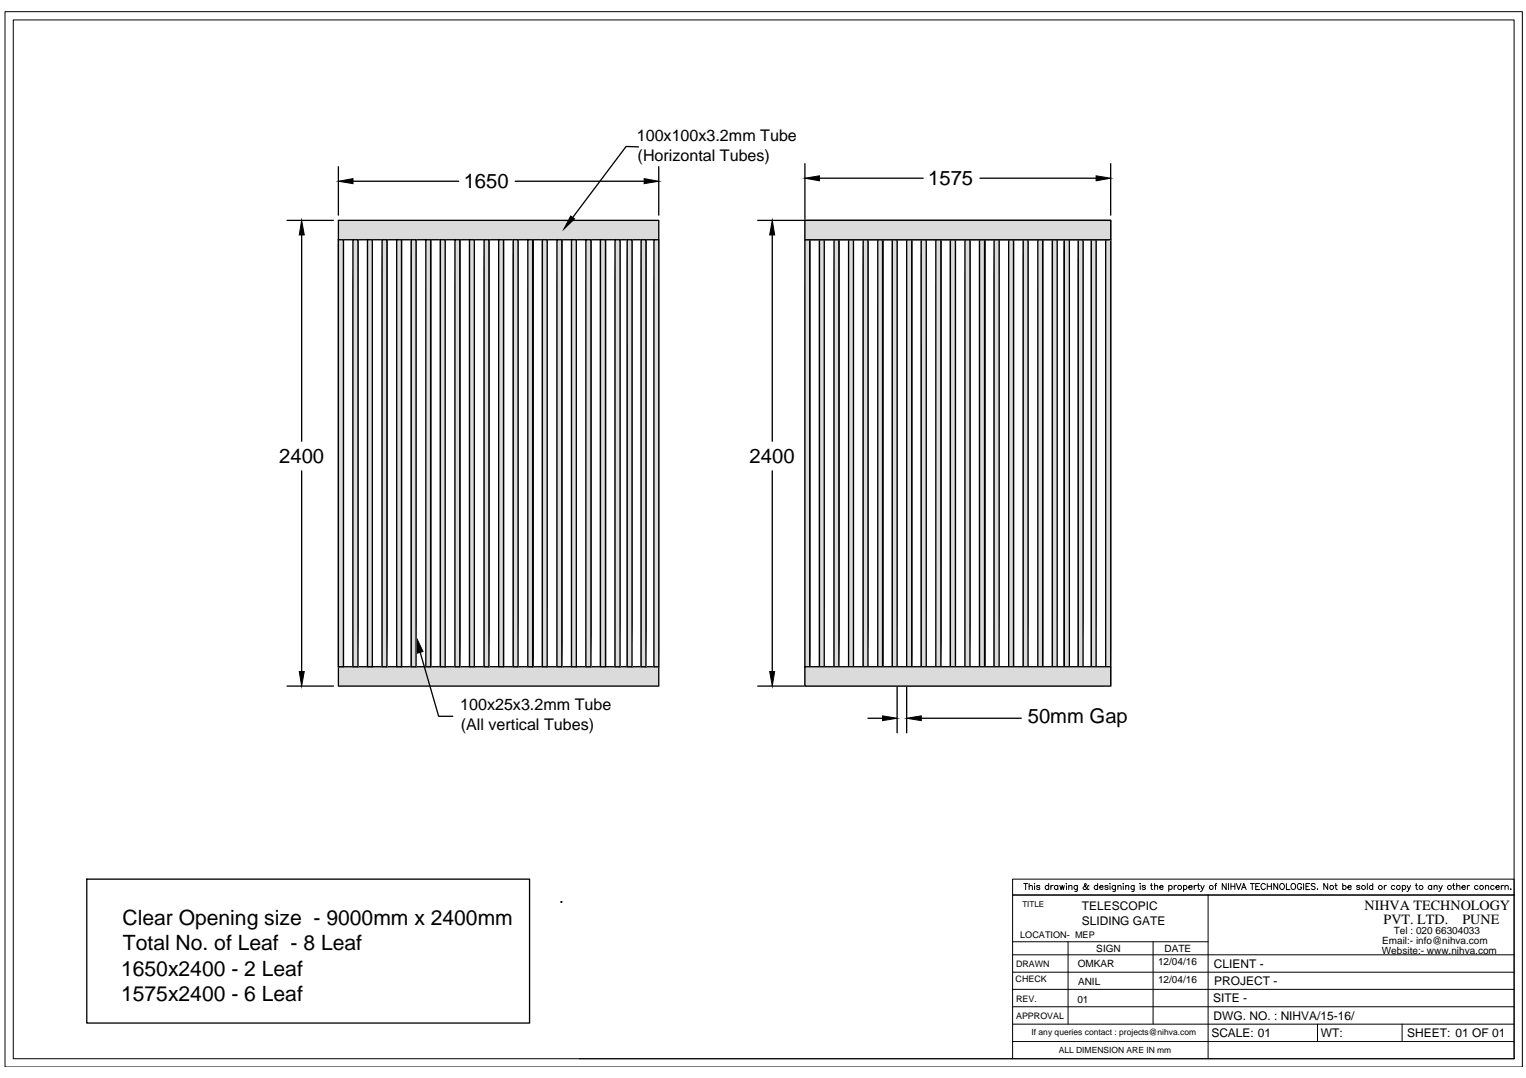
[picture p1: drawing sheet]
<svg xmlns="http://www.w3.org/2000/svg" width="297mm" height="210mm" viewBox="0 0 297 210" stroke-linecap="round" stroke-linejoin="round" font-family="sans-serif">
<!-- layer: 0 -->
<g fill="none" stroke="#000" stroke-width=".19">
<path d="M1 2.3h295.3v205.5h-295.3zM2.6 3.9h292.1v202.2h-292.1zM197.1 171.2h97.6v3.1h-97.6zM199.3 172h.7M199.6 172v1.2M200.3 172.6l.3-.2 .3 .1 .1 .7M200.3 172v1.2M201.3 172.1h.1M201.4 172.5v.7M202.4 172.6l-.2-.2-.4 .1v.2l.4 .1 .2 .2-.2 .2-.4-.2M204.1 172.6a.38 .38 0 0 0-.5-.1 .38 .38 0 0 0 0 .6 .38 .38 0 0 0 .5-.1M204.1 172v1.2"/>
<path d="M204.6 172.4v.8M205 172.4l-.3 .1-.1 .2M205.9 172.6a.38 .38 0 0 0-.5-.1 .38 .38 0 0 0 0 .6 .38 .38 0 0 0 .5-.1M205.9 172.4v.8M206.3 172.4l.2 .8 .3-.8 .2 .8 .2-.8M207.5 172.1h.1zM207.6 172.5v.7M208 172.6l.3-.2 .3 .1 .1 .7M208 172.4v.8M209.7 172.4v1.1l-.5 .1M209.7 172.6a.38 .38 0 0 0-.5-.1 .38 .38 0 0 0 0 .6 .38 .38 0 0 0 .5-.1M212 172.5h-.2a.63 .63 0 0 1-.9 .6v-.4l.6-.4-.2-.3-.2 .2 .1 .3 .3 .5 .3 .2 .2-.1"/>
<path d="M213.7 172.6a.38 .38 0 0 0-.6-.1 .38 .38 0 0 0 0 .6 .38 .38 0 0 0 .6-.1M213.7 172v1.2M214 172.7h.7a.34 .34 0 0 0-.3-.3 .34 .34 0 0 0-.4 .3l.3 .5 .4-.2M215.7 172.6l-.2-.2-.4 .1v.2l.4 .1 .2 .2-.2 .2-.4-.2M216 172.1h.1M216.1 172.5v.7M217.1 172.4v1.1l-.5 .1M217.1 172.6a.38 .38 0 0 0-.5-.1 .38 .38 0 0 0 0 .6 .38 .38 0 0 0 .5-.1M217.6 172.6l.3-.2 .2 .1 .1 .7M217.6 172.4v.8M218.6 172.1h.1M218.7 172.5v.7"/>
<path d="M219.1 172.6l.3-.2 .3 .1v.7M219.1 172.4v.8M220.8 172.4l-.1 1.1-.4 .1M220.8 172.6a.36 .36 0 0 0-.6-.1 .36 .36 0 0 0 0 .6 .36 .36 0 0 0 .6-.1M221.9 172.1h.1zM222 172.5v.7M223 172.6l-.3-.2-.3 .1v.2l.4 .1 .2 .2-.3 .2-.4-.2M223.9 172.4h.4M224.1 172v1l.1 .1 .2 .1M224.7 172.6l.3-.2 .3 .1v.7M224.7 172v1.2M225.7 172.7h.7a.34 .34 0 0 0-.3-.3 .34 .34 0 0 0-.4 .3l.3 .5 .4-.2"/>
<path d="M227.5 172.6a.38 .38 0 0 1 .6-.1 .38 .38 0 0 1 0 .6 .38 .38 0 0 1-.6-.1M227.5 172.4v1.2M228.6 172.4v.8M229 172.4l-.3 .1-.1 .2M230.4 172.6a.38 .38 0 0 1 .5-.1 .38 .38 0 0 1 0 .6 .38 .38 0 0 1-.5-.1M230.4 172.4v1.2M231.4 172.7h.7a.39 .39 0 0 0-.5-.3 .39 .39 0 0 0-.3 .4 .39 .39 0 0 0 .3 .4l.5-.2M232.5 172.4v.8M232.9 172.4l-.3 .1-.1 .2M233.1 172.4h.4M233.3 172v1l.2 .2M233.7 172.4l.4 .8 .3-.8"/>
<path d="M234.1 173.2l-.4 .4M235.2 174.3v31.8M236.4 172.4h.4M236.9 172l-.3 .1v.1v1M238.7 172v1.2l-.8-1.2v1.2M239.1 172v1.2M239.6 172v1.2M239.6 172.6h.8M240.4 172v1.2M240.7 172l.4 1.2 .5-1.2M241.7 173.2l.4-1.2 .5 1.2M241.9 172.8h.5"/>
<path d="M243.4 172h.8M243.8 172v1.2M244.4 172.6h.5M245.2 172h-.8v1.2h.8M246.3 172.3a.44 .44 0 0 0-.5-.3 .44 .44 0 0 0-.4 .5v.2a.43 .43 0 0 0 .4 .5 .43 .43 0 0 0 .5-.3M246.7 172.6h.8M246.7 172v1.2M247.5 172v1.2M248.7 172v1.2l-.8-1.2v1.2M249.2 172.2l.1-.1a.55 .55 0 0 1 .7 .5 .55 .55 0 0 1-.7 .5l-.2-.4zM250.4 172v1.2h.7M251.5 172.1l.1-.1a.56 .56 0 0 1 .6 .7 .56 .56 0 0 1-.7 .4l-.2-.4v-.4z"/>
<path d="M253.4 172.3a.44 .44 0 0 0-.5-.3 .44 .44 0 0 0-.4 .5v.2a.43 .43 0 0 0 .4 .5 .43 .43 0 0 0 .5-.5h-.3M253.7 172v1.2M254.2 172.6h.5M254.9 172h-.7v1.2h.7M256 172.2l-.3-.2-.5 .2 .1 .2 .5 .2 .2 .3v.1l-.3 .2-.5-.2M256.5 173.1h.1M258.4 172v1.2l-.7-1.2v1.2M259.8 172.4h.5M260 172v1l.3 .2M261.4 172.6a.38 .38 0 0 1 .5-.1 .38 .38 0 0 1 0 .6 .38 .38 0 0 1-.5-.1M261.4 172v1.2M262.3 172.7h.7a.34 .34 0 0 0-.3-.3 .34 .34 0 0 0-.4 .3l.3 .5 .4-.2"/>
<path d="M264.7 172.6l-.2-.2-.4 .1v.2l.4 .1 .2 .2-.2 .2-.4-.2M266.1 172v1.2M267.2 172.6a.38 .38 0 0 0-.6-.1 .38 .38 0 0 0 0 .6 .38 .38 0 0 0 .6-.1M267.2 172v1.2M269.5 172.4v.8M269.9 172.4l-.3 .1-.1 .2M271.5 172.6a.38 .38 0 0 0-.6-.1 .38 .38 0 0 0 0 .6 .38 .38 0 0 0 .6-.1M273 172.6a.38 .38 0 0 1 .5-.1 .38 .38 0 0 1 0 .6 .38 .38 0 0 1-.5-.1M273 172.4v1.2M273.9 172.4l.3 .8 .4-.8M274.2 173.2l-.3 .4M275.5 172.4h.4"/>
<path d="M275.7 172v1l.3 .2M278.7 172.6a.38 .38 0 0 0-.6-.1 .38 .38 0 0 0 0 .6 .38 .38 0 0 0 .6-.1M278.7 172.4v.8M279.1 172.6l.3-.2 .3 .1v.7M279.1 172.4v.8M280.1 172.4l.3 .8 .4-.8M280.4 173.2l-.4 .4M282.7 172.4h.5M282.9 172v1l.3 .2M283.5 172.6l.3-.2 .3 .1 .1 .7M283.5 172v1.2M284.6 172.7h.6a.39 .39 0 0 0-.4-.3 .39 .39 0 0 0-.3 .4 .39 .39 0 0 0 .4 .4l.3-.2"/>
<path d="M285.6 172.4v.8M286.1 172.4l-.3 .1-.2 .2M287.7 172.6a.38 .38 0 0 0-.6-.1 .38 .38 0 0 0 0 .6 .38 .38 0 0 0 .6-.1M289.1 172.6l.3-.2 .3 .1 .1 .7M289.1 172.4v.8M290.8 172.6a.38 .38 0 0 0-.5-.1 .38 .38 0 0 0 0 .6 .38 .38 0 0 0 .5-.1M291.2 172.7h.6a.39 .39 0 0 0-.4-.3 .39 .39 0 0 0-.3 .4 .39 .39 0 0 0 .3 .4l.4-.2M292.2 172.4v.8M292.7 172.4l-.3 .1-.2 .2M292.9 172.6l.3-.2 .3 .1 .1 .7M292.9 172.4v.8M294 173.1h.1z"/>
<path d="M294.7 174.3v31.8M294.7 174.3h-97.6v31.8M197.1 196h97.6M197.1 192.6h97.6M197.1 189.3h97.6M197.1 185.9h97.6M197.1 183.4h38.1M197.1 199.4h97.6M207.9 183.4v16M224.5 183.4v16M256.5 199.4v3.4M272.9 199.4v3.4"/>
<path d="M112.7 206.1h182M197.1 202.8h97.6"/>
<circle cx="229.6" cy="172.8" r=".39"/>
<circle cx="235.8" cy="172.8" r=".4"/>
<circle cx="259.2" cy="172.8" r=".39"/>
<circle cx="265.4" cy="172.8" r=".4"/>
<circle cx="268.7" cy="172.8" r=".39"/>
<circle cx="272.2" cy="172.8" r=".39"/>
<circle cx="276.6" cy="172.8" r=".39"/>
<circle cx="282.1" cy="172.8" r=".4"/>
<circle cx="288.4" cy="172.8" r=".39"/>
</g>
<g fill="#dbdbdb" stroke="#dbdbdb" stroke-width=".19">
<path d="M65.9 42.9v3.8h62.3zM65.9 42.9h62.3v3.8z"/>
<path d="M65.9 129.8v3.8h62.3zM65.9 129.8h62.3v3.8z"/>
<path d="M65.9 46.7v83.1h.9zM65.9 46.7h.9v83.1z"/>
<path d="M68.7 46.7v83.1h1zM68.7 46.7h1v83.1z"/>
<path d="M71.5 46.7v83.1h1zM71.5 46.7h1v83.1z"/>
<path d="M74.4 46.7v83.1h.9zM74.4 46.7h.9v83.1z"/>
<path d="M77.2 46.7v83.1h.9zM77.2 46.7h.9v83.1z"/>
<path d="M80.1 46.7v83.1h.9zM80.1 46.7h.9v83.1z"/>
<path d="M82.9 46.7v83.1h.9zM82.9 46.7h.9v83.1z"/>
<path d="M85.7 46.7v83.1h1zM85.7 46.7h1v83.1z"/>
<path d="M88.6 46.7v83.1h.9zM88.6 46.7h.9v83.1z"/>
<path d="M91.4 46.7v83.1h.9zM91.4 46.7h.9v83.1z"/>
<path d="M94.2 46.7v83.1h1zM94.2 46.7h1v83.1z"/>
<path d="M97.1 46.7v83.1h.9zM97.1 46.7h.9v83.1z"/>
<path d="M99.9 46.7v83.1h.9zM99.9 46.7h.9v83.1z"/>
<path d="M102.7 46.7v83.1h1zM102.7 46.7h1v83.1z"/>
<path d="M105.6 46.7v83.1h.9zM105.6 46.7h.9v83.1z"/>
<path d="M108.4 46.7v83.1h.9zM108.4 46.7h.9v83.1z"/>
<path d="M111.3 46.7v83.1h.9zM111.3 46.7h.9v83.1z"/>
<path d="M114 46.7v83.1h1zM114 46.7h1v83.1z"/>
<path d="M116.9 46.7v83.1h1zM116.9 46.7h1v83.1z"/>
<path d="M119.7 46.7v83.1h1zM119.7 46.7h1v83.1z"/>
<path d="M122.1 46.7v83.1h.9zM122.1 46.7h.9v83.1z"/>
<path d="M124.8 46.7v83.1h.9zM124.8 46.7h.9v83.1z"/>
<path d="M127.3 46.7v83.1h.9zM127.3 46.7h.9v83.1z"/>
<path d="M156.7 46.7v83.1h.9zM156.7 46.7h.9v83.1z"/>
<path d="M159.5 46.7v83.1h.9zM159.5 46.7h.9v83.1z"/>
<path d="M162.3 46.7v83.1h1zM162.3 46.7h1v83.1z"/>
<path d="M165.2 46.7v83.1h.9zM165.2 46.7h.9v83.1z"/>
<path d="M168 46.7v83.1h1zM168 46.7h1v83.1z"/>
<path d="M170.9 46.7v83.1h.9zM170.9 46.7h.9v83.1z"/>
<path d="M173.7 46.7v83.1h.9zM173.7 46.7h.9v83.1z"/>
<path d="M176.5 46.7v83.1h1zM176.5 46.7h1v83.1z"/>
<path d="M179.3 46.7v83.1h1zM179.3 46.7h1v83.1z"/>
<path d="M182.2 46.7v83.1h.9zM182.2 46.7h.9v83.1z"/>
<path d="M185 46.7v83.1h1zM185 46.7h1v83.1z"/>
<path d="M187.8 46.7v83.1h1zM187.8 46.7h1v83.1z"/>
<path d="M190.7 46.7v83.1h.9zM190.7 46.7h.9v83.1z"/>
<path d="M193.5 46.7v83.1h1zM193.5 46.7h1v83.1z"/>
<path d="M196.3 46.7v83.1h1zM196.3 46.7h1v83.1z"/>
<path d="M199.2 46.7v83.1h.9zM199.2 46.7h.9v83.1z"/>
<path d="M202 46.7v83.1h.9zM202 46.7h.9v83.1z"/>
<path d="M204.9 46.7v83.1h.9zM204.9 46.7h.9v83.1z"/>
<path d="M207.2 46.7v83.1h1zM207.2 46.7h1v83.1z"/>
<path d="M209.9 46.7v83.1h.9zM209.9 46.7h.9v83.1z"/>
<path d="M212.4 46.7v83.1h1zM212.4 46.7h1v83.1z"/>
<path d="M215.2 46.7v83.1h1zM215.2 46.7h1v83.1z"/>
<path d="M156.7 42.9v3.8h59.5zM156.7 42.9h59.5v3.8z"/>
<path d="M156.7 129.8v3.8h59.5zM156.7 129.8h59.5v3.8z"/>
</g>
<g fill="none" stroke="#000" stroke-width=".25">
<path d="M65.9 32.5v9.4M68.7 35.3h20.6M100.3 35.3h25.1M124.3 28.6l-2.4-.1-10.4 13.9M128.2 32.5v9.4M156.7 31.9v10.8M159.5 34.7h20.2M190.8 34.7h22.6M216.2 31.9v10M55.9 42.9h9M58.7 45.7v40.2M65.9 46.7h62.3v-3.8h-62.3v86.9"/>
<path d="M65.9 46.7h.9v83.1h-.9zM66.8 46.7v83.1v-83.1M68.7 46.7v83.1v-83.1M68.7 46.7h1v83.1h-1zM69.7 46.7v83.1v-83.1M71.5 46.7h1v83.1h-1zM71.5 46.7v83.1M71.5 46.7h1M72.5 46.7v83.1v-83.1M74.4 46.7h.9v83.1h-.9zM74.4 46.7v83.1M74.4 46.7h.9"/>
<path d="M75.3 46.7v83.1v-83.1M77.2 46.7h.9v83.1h-.9zM77.2 46.7v83.1M78.1 46.7v83.1v-83.1M80.1 46.7h.9v83.1h-.9zM80.1 46.7v83.1M81 46.7v83.1v-83.1M82.9 46.7h.9v83.1h-.9zM82.9 46.7v83.1M83.8 46.7v83.1v-83.1M85.7 46.7h1v83.1h-1zM85.7 46.7v83.1"/>
<path d="M86.7 46.7v83.1zM88.6 46.7h.9v83.1h-.9zM88.6 46.7v83.1M89.5 46.7v83.1v-83.1M91.4 46.7h.9v83.1h-.9zM91.4 46.7v83.1M92.3 46.7v83.1v-83.1M94.2 46.7h1v83.1h-1zM94.2 46.7v83.1M95.2 46.7v83.1v-83.1M97.1 46.7h.9v83.1h-.9zM97.1 46.7v83.1"/>
<path d="M98 46.7v83.1v-83.1M99.9 46.7h.9v83.1h-.9zM99.9 46.7v83.1M100.8 46.7v83.1v-83.1M102.7 46.7h1v83.1h-1zM102.7 46.7v83.1M103.7 46.7v83.1zM105.6 46.7h.9v83.1h-.9zM105.6 46.7v83.1M106.5 46.7v83.1v-83.1M108.4 46.7h.9v83.1h-.9zM108.4 46.7v83.1"/>
<path d="M109.3 46.7v83.1v-83.1M111.3 46.7h.9v83.1h-.9zM111.3 46.7v83.1M112.2 46.7v83.1v-83.1M114 46.7h1v83.1h-1zM114 46.7v83.1M115 46.7v83.1v-83.1M116.9 46.7h1v83.1h-1zM116.9 46.7v83.1M117.9 46.7v83.1v-83.1M119.7 46.7h1v83.1h-1zM119.7 46.7v83.1"/>
<path d="M120.7 46.7v83.1M122.1 46.7h.9v83.1h-.9zM122.1 46.7v83.1M123 46.7v83.1M124.8 46.7h.9v83.1h-.9zM124.8 46.7v83.1M125.7 46.7v83.1zM127.3 46.7h.9v83.1h-.9zM127.3 46.7v83.1M128.2 46.7v83.1M147.5 42.9h9M150.3 45.7v40.2"/>
<path d="M156.7 42.9h59.5v3.8h-59.5M156.7 42.9v86.9M156.7 46.7h.9v83.1h-.9zM156.7 42.9h59.5v3.8h-59.5zM157.6 46.7v83.1v-83.1M159.5 46.7h.9v83.1h-.9zM159.5 46.7v83.1M160.4 46.7v83.1v-83.1M162.3 46.7h1v83.1h-1zM162.3 46.7v83.1M163.3 46.7v83.1v-83.1M165.2 46.7h.9v83.1h-.9z"/>
<path d="M165.2 46.7v83.1M166.1 46.7v83.1v-83.1M168 46.7h1v83.1h-1zM168 46.7v83.1M169 46.7v83.1v-83.1M170.9 46.7h.9v83.1h-.9zM170.9 46.7v83.1M171.8 46.7v83.1zM173.7 46.7h.9v83.1h-.9zM173.7 46.7v83.1M174.6 46.7v83.1M176.5 46.7h1v83.1h-1z"/>
<path d="M176.5 46.7v83.1M177.5 46.7v83.1v-83.1M179.3 46.7h1v83.1h-1zM179.3 46.7v83.1M180.3 46.7v83.1v-83.1M182.2 46.7h.9v83.1h-.9zM182.2 46.7v83.1M183.1 46.7v83.1v-83.1M185 46.7h1v83.1h-1zM185 46.7v83.1M186 46.7v83.1v-83.1M187.8 46.7h1v83.1h-1z"/>
<path d="M187.8 46.7v83.1M188.8 46.7v83.1v-83.1M190.7 46.7h.9v83.1h-.9zM190.7 46.7v83.1M191.6 46.7v83.1zM193.5 46.7h1v83.1h-1zM193.5 46.7v83.1M194.5 46.7v83.1M196.3 46.7h1v83.1h-1zM196.3 46.7v83.1M197.3 46.7v83.1v-83.1M199.2 46.7h.9v83.1h-.9z"/>
<path d="M199.2 46.7v83.1M200.1 46.7v83.1v-83.1M202 46.7h.9v83.1h-.9zM202 46.7v83.1M202.9 46.7v83.1v-83.1M204.9 46.7h.9v83.1h-.9zM204.9 46.7v83.1M205.8 46.7v83.1M207.2 46.7v83.1v-83.1M207.2 46.7h1v83.1h-1zM207.2 46.7v83.1M208.2 46.7v83.1"/>
<path d="M209.9 46.7h.9v83.1h-.9zM209.9 46.7v83.1M210.8 46.7v83.1v-83.1M210.8 46.7v83.1M212.4 46.7h1v83.1h-1zM212.4 46.7v83.1M213.4 46.7v83.1v-83.1M213.4 46.7v83.1M215.2 46.7h1v83.1h-1zM215.2 46.7v83.1M216.2 46.7v83.1M58.7 91.7v39.1"/>
<path d="M150.3 91.7v39.1M55.9 133.6h9M65.9 129.8h62.3v3.8h-62.3zM81.8 127l3.6 12.5h2.7M147.5 133.6h9M156.7 129.8h59.5v3.8h-59.5zM169 139.9h2.8M174.6 130.8v11.9M176.5 130.8v11.9M179.3 139.9h19.5M16.9 171.2h86.2v28h-86.2z"/>
</g>
<path d="M65.9 35.3l2.8-.5v1zM125.4 34.8l2.8 .5-2.8 .5zM156.7 34.7l2.8-.5v1zM213.4 34.2l2.8 .5-2.8 .5zM58.7 42.9l.5 2.8h-.9zM111.1 42.1l.7 .5-2 2zM150.3 42.9l.5 2.8h-1zM58.3 130.8h.9l-.5 2.8zM80.8 123.6l1.5 3.3-1.1 .3zM149.8 130.8h1l-.5 2.8zM171.8 139.4l2.8 .5-2.8 .4zM176.5 139.9l2.8-.5v.9z" fill="#000" stroke="#000" stroke-width=".19"/>
<g font-size="4.1">
<text x="23.8" y="180.1">Clear Opening size - 9000mm x 2400mm</text>
<text x="23.9" y="185.1">Total No. of Leaf - 8 Leaf</text>
<text x="23.6" y="190">1650x2400 - 2 Leaf</text>
<text x="23.6" y="195">1575x2400 - 6 Leaf</text>
</g>
<g font-size="3.9">
<text x="90.3" y="36.6">1650</text>
<text x="180.7" y="36.1">1575</text>
<text x="54.4" y="90.2">2400</text>
<text x="145.9" y="90.2">2400</text>
<text x="200.1" y="140.9">50mm Gap</text>
</g>
<g font-size="3.1">
<text x="124" y="27.5">100x100x3.2mm Tube</text>
<text x="124.1" y="31.3">(Horizontal Tubes)</text>
<text x="89.6" y="138.3">100x25x3.2mm Tube</text>
<text x="89.7" y="142.1">(All vertical Tubes)</text>
</g>
<g font-size="2.8">
<text x="265.6" y="177.1">NIHVA TECHNOLOGY</text>
<text x="269.3" y="180">PVT. LTD.</text>
<text x="284.7" y="180">PUNE</text>
</g>
<g font-size="2.3">
<text x="210.6" y="177.2">TELESCOPIC</text>
<text x="210.6" y="180.1">SLIDING GATE</text>
<text x="236.3" y="188.5">CLIENT -</text>
<text x="236.3" y="191.8">PROJECT -</text>
<text x="236.1" y="195.2">SITE -</text>
<text x="235.8" y="201.9">SCALE: 01</text>
<text x="236.2" y="198.5">DWG. NO. : NIHVA/15-16/</text>
<text x="257.1" y="201.9">WT:</text>
<text x="273.9" y="201.9">SHEET: 01 OF 01</text>
</g>
<g font-size="1.9">
<text x="213.4" y="185.4">SIGN</text>
<text x="226.7" y="185.4">DATE</text>
<text x="269" y="185.7">Website:- www.nihva.com</text>
<text x="269" y="183.8">Email:- info@nihva.com</text>
<text x="271.3" y="181.9">Tel : 020 66304033</text>
<text x="209.8" y="188.4">OMKAR</text>
<text x="209.8" y="191.8">ANIL</text>
<text x="225.4" y="187.9">12/04/16</text>
<text x="225.4" y="191.3">12/04/16</text>
<text x="209.7" y="195.2">01</text>
</g>
<text font-size="1.8" x="198.6" y="182.7">LOCATION- MEP</text>
<g font-size="1.7">
<text x="197.7" y="191.3">CHECK</text>
<text x="197.8" y="188.3">DRAWN</text>
<text x="197.8" y="195.1">REV.</text>
<text x="197.8" y="198.4">APPROVAL</text>
<text x="200.8" y="201.6">If any queries contact : projects@nihva.com</text>
<text x="206.1" y="205">ALL DIMENSION ARE IN mm</text>
</g>
<text font-size="1.6" x="199" y="176.6">TITLE</text>
</svg>
